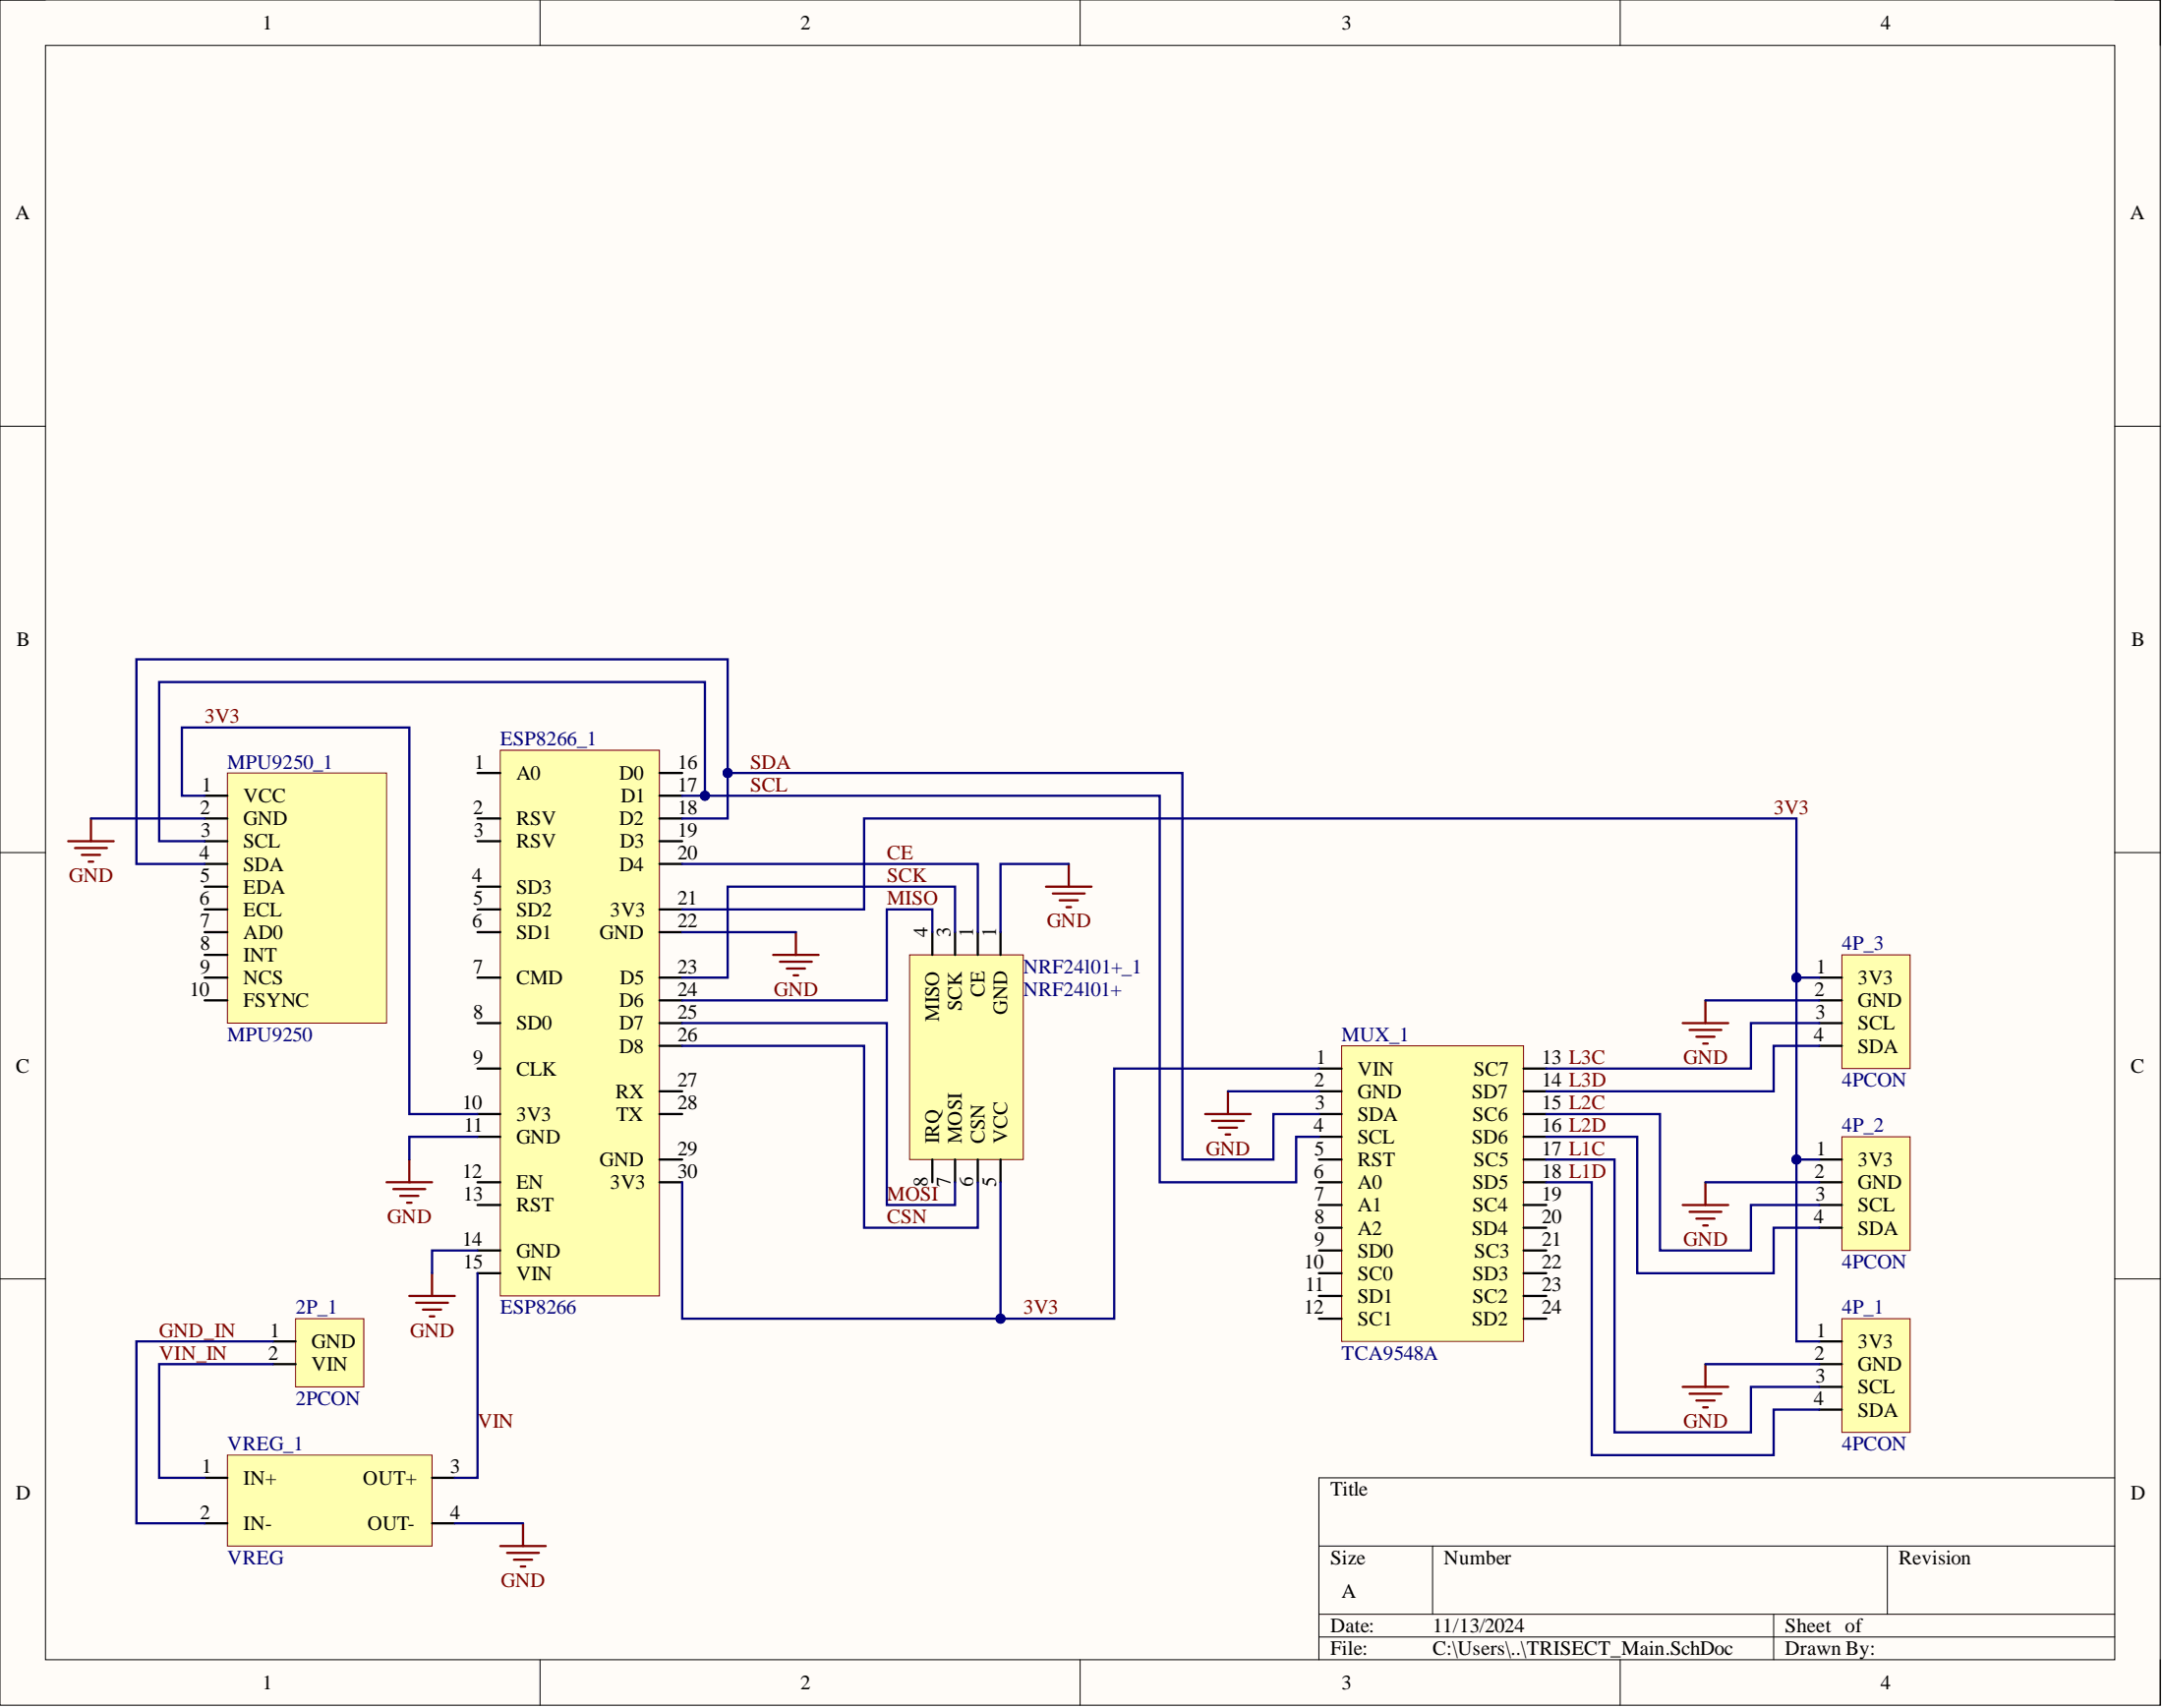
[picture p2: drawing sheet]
<svg xmlns="http://www.w3.org/2000/svg" width="241mm" height="190mm" viewBox="0 0 241 190" stroke-linecap="round" stroke-linejoin="round" font-family="sans-serif">
<path d="M0 0h241v190.2h-241z" fill-rule="evenodd" fill="#fffcf8"/>
<path d="M0 0h241v190.2h-241z" fill="none" stroke="#000" stroke-width=".11"/>
<path d="M5.1 5.1h230.8v180h-230.8z" fill-rule="evenodd" fill="#fffcf8"/>
<g fill="none" stroke="#000" stroke-width=".11">
<path d="M0 0h5.1M60.2 0v5.1M120.5 0v5.1M180.7 0v5.1M235.9 0h5.1v5.1M5.1 5.1h230.8v180h-230.8zM0 47.5h5.1M235.9 47.5h5.1M0 95.1h5.1M235.9 95.1h5.1M0 142.6h5.1M235.9 142.6h5.1"/>
<path d="M147.1 172.4h88.8M159.8 172.4v7.6M210.6 172.4v7.6M235.9 164.8h-88.8v20.3M60.2 185.1v5.1M120.5 185.1v5.1M147.1 180h88.8M147.1 182.6h88.8M180.7 185.1v5.1M197.9 180v5.1M241 185.1v5.1"/>
</g>
<path d="M55.8 83.7h17.8v60.8h-17.8z" fill-rule="evenodd" fill="#ffffb0"/>
<path d="M55.8 83.7h17.8v60.8h-17.8z" fill="none" stroke="#800000" stroke-width=".11"/>
<g fill="none" stroke="#000" stroke-width=".25">
<path d="M53.3 86.2h2.5M53.3 91.3h2.5M53.3 93.8h2.5M53.3 98.9h2.5M73.6 86.2h2.5M73.6 91.3h2.5M73.6 93.8h2.5M73.6 88.8h2.5M73.6 96.4h2.5M53.3 101.4h2.5M53.3 104h2.5M53.3 109h2.5"/>
<path d="M53.3 114.1h2.5M53.3 119.2h2.5M73.6 101.4h2.5M73.6 104h2.5M73.6 109h2.5M73.6 114.1h2.5M73.6 111.6h2.5M73.6 116.6h2.5M53.3 124.3h2.5M53.3 126.8h2.5M53.3 131.9h2.5M53.3 134.4h2.5"/>
<path d="M53.3 139.5h2.5M73.6 124.3h2.5M73.6 131.9h2.5M73.6 121.7h2.5M73.6 129.3h2.5M53.3 142h2.5"/>
</g>
<path d="M25.4 86.2h17.7v27.9h-17.7z" fill-rule="evenodd" fill="#ffffb0"/>
<path d="M25.4 86.2h17.7v27.9h-17.7z" fill="none" stroke="#800000" stroke-width=".11"/>
<path d="M22.8 88.8h2.6M22.8 91.3h2.6M22.8 93.8h2.6M22.8 96.4h2.6M22.8 98.9h2.6M22.8 101.4h2.6M22.8 104h2.6M22.8 106.5h2.6M22.8 109h2.6M22.8 111.6h2.6" fill="none" stroke="#000" stroke-width=".25"/>
<path d="M101.5 106.5h12.7v22.8h-12.7z" fill-rule="evenodd" fill="#ffffb0"/>
<path d="M101.5 106.5h12.7v22.8h-12.7z" fill="none" stroke="#800000" stroke-width=".11"/>
<path d="M104 104v2.5M106.5 104v2.5M109.1 104v2.5M111.6 104v2.5M104 129.3v2.6M106.5 129.3v2.6M109.1 129.3v2.6M111.6 129.3v2.6" fill="none" stroke="#000" stroke-width=".25"/>
<path d="M25.4 162.3h22.8v10.1h-22.8z" fill-rule="evenodd" fill="#ffffb0"/>
<path d="M25.4 162.3h22.8v10.1h-22.8z" fill="none" stroke="#800000" stroke-width=".11"/>
<path d="M22.8 164.8h2.6M22.8 169.9h2.6M48.2 164.8h2.5M48.2 169.9h2.5" fill="none" stroke="#000" stroke-width=".25"/>
<path d="M33 147.1h7.6v7.6h-7.6z" fill-rule="evenodd" fill="#ffffb0"/>
<path d="M33 147.1h7.6v7.6h-7.6z" fill="none" stroke="#800000" stroke-width=".11"/>
<path d="M30.4 149.6h2.6M30.4 152.1h2.6" fill="none" stroke="#000" stroke-width=".25"/>
<path d="M205.5 126.8h7.6v12.7h-7.6z" fill-rule="evenodd" fill="#ffffb0"/>
<path d="M205.5 126.8h7.6v12.7h-7.6z" fill="none" stroke="#800000" stroke-width=".11"/>
<path d="M202.9 129.3h2.6M202.9 131.9h2.6M202.9 134.4h2.6M202.9 136.9h2.6" fill="none" stroke="#000" stroke-width=".25"/>
<path d="M205.5 147.1h7.6v12.7h-7.6z" fill-rule="evenodd" fill="#ffffb0"/>
<path d="M205.5 147.1h7.6v12.7h-7.6z" fill="none" stroke="#800000" stroke-width=".11"/>
<path d="M202.9 149.6h2.6M202.9 152.1h2.6M202.9 154.7h2.6M202.9 157.2h2.6" fill="none" stroke="#000" stroke-width=".25"/>
<path d="M205.5 106.5h7.6v12.7h-7.6z" fill-rule="evenodd" fill="#ffffb0"/>
<path d="M205.5 106.5h7.6v12.7h-7.6z" fill="none" stroke="#800000" stroke-width=".11"/>
<path d="M202.9 109h2.6M202.9 111.6h2.6M202.9 114.1h2.6M202.9 116.6h2.6" fill="none" stroke="#000" stroke-width=".25"/>
<g fill="none" stroke="#800000" stroke-width=".25">
<path d="M7.6 93.8h5.1M8.4 94.6h3.5M9.1 95.3h2.1M9.9 96.1h.5M10.1 91.3v2.5M116.7 98.9h5.1M117.5 99.7h3.5M119.2 96.4v2.5M86.3 106.5h5M87 107.3h3.6M87.8 108h2M88.5 108.8h.5"/>
<path d="M88.8 104v2.5M118.2 100.4h2M119 101.2h.5M187.7 114.1h5.1M188.5 114.9h3.5M189.2 115.6h2.1M190 116.4h.5M190.3 111.6v2.5M43.1 131.9h5.1M43.9 132.6h3.5M44.6 133.4h2.1M45.4 134.1h.5"/>
<path d="M45.7 129.3v2.6M134.4 124.3h5.1M135.2 125h3.6M136 125.8h2M136.7 126.5h.5M137 121.7v2.6M187.7 134.4h5.1M188.5 135.2h3.5M189.2 135.9h2.1M190 136.7h.5M190.3 131.9v2.5M45.7 144.5h5"/>
<path d="M46.4 145.3h3.6M47.2 146.1h2M47.9 146.8h.6M48.2 142v2.5M187.7 154.7h5.1M188.5 155.4h3.5M189.2 156.2h2.1M190 157h.5M190.3 152.1v2.6M55.8 172.4h5.1M56.6 173.2h3.5M57.3 174h2.1"/>
<path d="M58.1 174.7h.5M58.3 169.9v2.5"/>
</g>
<path d="M149.7 116.6h20.3v33h-20.3z" fill-rule="evenodd" fill="#ffffb0"/>
<path d="M149.7 116.6h20.3v33h-20.3z" fill="none" stroke="#800000" stroke-width=".11"/>
<g fill="none" stroke="#000" stroke-width=".25">
<path d="M147.1 119.2h2.6M170 119.2h2.5M147.1 121.7h2.6M147.1 124.3h2.6M147.1 126.8h2.6M147.1 129.3h2.6M147.1 131.9h2.6M147.1 134.4h2.6M147.1 136.9h2.6M147.1 139.5h2.6M170 121.7h2.5M170 124.3h2.5"/>
<path d="M170 126.8h2.5M170 129.3h2.5M170 131.9h2.5M170 134.4h2.5M170 136.9h2.5M170 139.5h2.5M147.1 142h2.6M147.1 144.5h2.6M147.1 147.1h2.6M170 142h2.5M170 144.5h2.5M170 147.1h2.5"/>
</g>
<g fill="none" stroke="#000080" stroke-width=".25">
<path d="M10.1 91.3h12.7M22.8 88.8h-2.5v-7.7h25.4v43.2h7.6M119.2 96.4h-7.6v7.6M76.1 104h12.7M147.1 119.2h-22.8v27.9h-48.2v-15.2M190.3 111.6h12.6M53.3 126.8h-7.6v2.5M53.3 139.5h-5.1v2.5M190.3 131.9h12.6M30.4 152.1h-12.6v12.7h5M30.4 149.6h-15.2v20.3h7.6M53.3 142v22.8h-2.6"/>
<path d="M190.3 152.1h12.6M50.7 169.9h7.6"/>
</g>
<circle cx="111.6" cy="147.1" r=".51" fill="#000080"/>
<circle cx="111.6" cy="147.1" r=".51" fill="none" stroke="#000080" stroke-width=".11"/>
<path d="M200.4 109v20.3h2.5" fill="none" stroke="#000080" stroke-width=".25"/>
<circle cx="200.4" cy="109" r=".51" fill="#000080"/>
<circle cx="200.4" cy="109" r=".51" fill="none" stroke="#000080" stroke-width=".11"/>
<circle cx="200.4" cy="129.3" r=".51" fill="#000080"/>
<circle cx="200.4" cy="129.3" r=".51" fill="none" stroke="#000080" stroke-width=".11"/>
<path d="M200.4 129.3v20.3h2.5" fill="none" stroke="#000080" stroke-width=".25"/>
<circle cx="200.4" cy="129.3" r=".51" fill="#000080"/>
<circle cx="200.4" cy="129.3" r=".51" fill="none" stroke="#000080" stroke-width=".11"/>
<path d="M76.1 101.4h20.3v-10.1h104v17.7h2.5" fill="none" stroke="#000080" stroke-width=".25"/>
<circle cx="200.4" cy="109" r=".51" fill="#000080"/>
<circle cx="200.4" cy="109" r=".51" fill="none" stroke="#000080" stroke-width=".11"/>
<path d="M76.1 91.3h5.1v-5.1h50.7v43.1h10.2v-5h5M202.9 114.1h-7.6v5.1h-22.8M202.9 116.6h-5v5.1h-25.4M137 121.7h10.1M172.5 124.3h12.7v15.2h10.1v-5.1h7.6M172.5 126.8h10.1v15.2h15.3v-5.1h5M172.5 129.3h7.6v30.5h15.2v-5.1h7.6M172.5 131.9h5.1v30.4h20.3v-5.1h5" fill="none" stroke="#000080" stroke-width=".25"/>
<circle cx="81.2" cy="86.2" r=".51" fill="#000080"/>
<circle cx="81.2" cy="86.2" r=".51" fill="none" stroke="#000080" stroke-width=".11"/>
<path d="M76.1 88.8h53.3v43.1h15.2v-5.1h2.5" fill="none" stroke="#000080" stroke-width=".25"/>
<circle cx="78.6" cy="88.8" r=".51" fill="#000080"/>
<circle cx="78.6" cy="88.8" r=".51" fill="none" stroke="#000080" stroke-width=".11"/>
<path d="M111.6 131.9v15.2" fill="none" stroke="#000080" stroke-width=".25"/>
<circle cx="111.6" cy="147.1" r=".51" fill="#000080"/>
<circle cx="111.6" cy="147.1" r=".51" fill="none" stroke="#000080" stroke-width=".11"/>
<path d="M76.1 96.4h33v7.6M78.6 88.8v-12.7h-60.8v17.7h5M76.1 116.6h20.3v20.3h12.7v-5M76.1 114.1h22.8v20.3h7.6v-2.5M104 104v-2.6h-5.1v10.2h-22.8M106.5 104v-5.1h-25.3v10.1h-5.1" fill="none" stroke="#000080" stroke-width=".25"/>
<circle cx="78.6" cy="88.8" r=".51" fill="#000080"/>
<circle cx="78.6" cy="88.8" r=".51" fill="none" stroke="#000080" stroke-width=".11"/>
<path d="M81.2 86.2v-12.7h-66v22.9h7.6" fill="none" stroke="#000080" stroke-width=".25"/>
<circle cx="81.2" cy="86.2" r=".51" fill="#000080"/>
<circle cx="81.2" cy="86.2" r=".51" fill="none" stroke="#000080" stroke-width=".11"/>
<g font-size="2.3">
<text x="29.3" y="3.3">1</text>
<text x="89.3" y="3.3">2</text>
<text x="149.7" y="3.3">3</text>
<text x="209.8" y="3.3">4</text>
<text x="1.7" y="24.5">A</text>
<text x="237.6" y="24.5">A</text>
<text x="1.9" y="72.1">B</text>
<text x="237.8" y="72.1">B</text>
<text x="22.5" y="88.2">1</text>
<text x="27.1" y="89.5">VCC</text>
<text x="52.9" y="85.7">1</text>
<text x="57.6" y="87">A0</text>
<text x="69.1" y="87">D0</text>
<text x="69.3" y="89.5">D1</text>
<text x="75.6" y="85.7">16</text>
<text x="75.6" y="88.2">17</text>
<text x="22.2" y="95.9">4</text>
<text x="22.3" y="90.8">2</text>
<text x="22.4" y="93.3">3</text>
<text x="27.1" y="92">GND</text>
<text x="27.1" y="94.6">SCL</text>
<text x="52.8" y="90.8">2</text>
<text x="52.8" y="93.3">3</text>
<text x="57.6" y="92">RSV</text>
<text x="57.6" y="94.6">RSV</text>
<text x="69.1" y="92">D2</text>
<text x="69.2" y="94.6">D3</text>
<text x="75.6" y="90.8">18</text>
<text x="75.6" y="93.3">19</text>
<text x="75.6" y="95.9">20</text>
<text x="22.2" y="100.9">6</text>
<text x="22.3" y="98.4">5</text>
<text x="27.1" y="97.1">SDA</text>
<text x="27.1" y="99.7">EDA</text>
<text x="52.7" y="98.4">4</text>
<text x="52.8" y="100.9">5</text>
<text x="57.6" y="99.7">SD3</text>
<text x="69.1" y="97.1">D4</text>
<text x="75.6" y="100.9">21</text>
<text x="22.3" y="103.5">7</text>
<text x="22.3" y="106">8</text>
<text x="27.1" y="102.2">ECL</text>
<text x="27.1" y="104.7">AD0</text>
<text x="27.1" y="107.3">INT</text>
<text x="52.7" y="103.5">6</text>
<text x="57.6" y="102.2">SD2</text>
<text x="57.6" y="104.7">SD1</text>
<text x="66.9" y="104.7">GND</text>
<text x="68.1" y="102.2">3V3</text>
<text x="75.6" y="103.5">22</text>
<text x="103.5" y="104.5" transform="rotate(-90 103.5 104.5)">4</text>
<text x="106" y="104.5" transform="rotate(-90 106 104.5)">3</text>
<text x="108.6" y="104.5" transform="rotate(-90 108.6 104.5)">1</text>
<text x="111.1" y="104.5" transform="rotate(-90 111.1 104.5)">1</text>
<text x="21.1" y="111.1">10</text>
<text x="22.3" y="108.5">9</text>
<text x="27.1" y="109.8">NCS</text>
<text x="27.1" y="112.3">FSYNC</text>
<text x="52.8" y="108.5">7</text>
<text x="52.8" y="113.6">8</text>
<text x="57.6" y="109.8">CMD</text>
<text x="69.1" y="112.3">D6</text>
<text x="69.2" y="109.8">D5</text>
<text x="75.6" y="108.5">23</text>
<text x="75.6" y="111.1">24</text>
<text x="75.6" y="113.6">25</text>
<text x="104.8" y="113.9" transform="rotate(-90 104.8 113.9)">MISO</text>
<text x="107.3" y="112.8" transform="rotate(-90 107.3 112.8)">SCK</text>
<text x="109.8" y="111.2" transform="rotate(-90 109.8 111.2)">CE</text>
<text x="112.4" y="113.2" transform="rotate(-90 112.4 113.2)">GND</text>
<text x="202.4" y="111.1">2</text>
<text x="202.5" y="113.6">3</text>
<text x="202.6" y="108.5">1</text>
<text x="207.3" y="109.8">3V3</text>
<text x="207.3" y="112.3">GND</text>
<text x="1.8" y="119.6">C</text>
<text x="52.8" y="118.7">9</text>
<text x="57.6" y="114.9">SD0</text>
<text x="57.6" y="119.9">CLK</text>
<text x="69.1" y="114.9">D7</text>
<text x="69.1" y="117.4">D8</text>
<text x="75.6" y="116.1">26</text>
<text x="146.8" y="118.7">1</text>
<text x="151.4" y="119.9">VIN</text>
<text x="164.4" y="119.9">SC7</text>
<text x="172" y="118.7">13 L3C</text>
<text x="202.3" y="116.1">4</text>
<text x="207.3" y="114.9">SCL</text>
<text x="207.3" y="117.4">SDA</text>
<text x="237.7" y="119.6">C</text>
<text x="51.6" y="123.7">10</text>
<text x="57.6" y="125">3V3</text>
<text x="68.7" y="122.5">RX</text>
<text x="68.7" y="125">TX</text>
<text x="75.6" y="121.2">27</text>
<text x="75.6" y="123.7">28</text>
<text x="146.6" y="121.2">2</text>
<text x="146.7" y="123.7">3</text>
<text x="151.4" y="122.5">GND</text>
<text x="151.4" y="125">SDA</text>
<text x="164.2" y="122.5">SD7</text>
<text x="164.3" y="125">SC6</text>
<text x="172" y="121.2">14 L3D</text>
<text x="172" y="123.7">15 L2C</text>
<text x="51.6" y="131.4">12</text>
<text x="51.8" y="126.3">11</text>
<text x="57.6" y="127.6">GND</text>
<text x="66.9" y="130.1">GND</text>
<text x="75.6" y="128.8">29</text>
<text x="75.6" y="131.4">30</text>
<text x="104.8" y="127.6" transform="rotate(-90 104.8 127.6)">IRQ</text>
<text x="107.3" y="127.6" transform="rotate(-90 107.3 127.6)">MOSI</text>
<text x="109.8" y="127.6" transform="rotate(-90 109.8 127.6)">CSN</text>
<text x="112.4" y="127.6" transform="rotate(-90 112.4 127.6)">VCC</text>
<text x="146.5" y="126.3">4</text>
<text x="146.5" y="131.4">6</text>
<text x="146.6" y="128.8">5</text>
<text x="151.4" y="127.6">SCL</text>
<text x="151.4" y="130.1">RST</text>
<text x="164.2" y="127.6">SD6</text>
<text x="164.4" y="130.1">SC5</text>
<text x="172" y="126.3">16 L2D</text>
<text x="172" y="128.8">17 L1C</text>
<text x="172" y="131.4">18 L1D</text>
<text x="202.4" y="131.4">2</text>
<text x="202.6" y="128.8">1</text>
<text x="207.3" y="130.1">3V3</text>
<text x="51.7" y="133.9">13</text>
<text x="57.6" y="132.6">EN</text>
<text x="57.6" y="135.2">RST</text>
<text x="68.1" y="132.6">3V3</text>
<text x="103.5" y="132.4" transform="rotate(-90 103.5 132.4)">8</text>
<text x="106" y="132.4" transform="rotate(-90 106 132.4)">7</text>
<text x="108.6" y="132.4" transform="rotate(-90 108.6 132.4)">6</text>
<text x="111.1" y="132.4" transform="rotate(-90 111.1 132.4)">5</text>
<text x="146.6" y="133.9">7</text>
<text x="146.6" y="136.4">8</text>
<text x="151.4" y="132.6">A0</text>
<text x="151.4" y="135.2">A1</text>
<text x="151.4" y="137.7">A2</text>
<text x="164.2" y="137.7">SD4</text>
<text x="164.3" y="132.6">SD5</text>
<text x="164.3" y="135.2">SC4</text>
<text x="172" y="133.9">19</text>
<text x="172" y="136.4">20</text>
<text x="202.3" y="136.4">4</text>
<text x="202.5" y="133.9">3</text>
<text x="207.3" y="132.6">GND</text>
<text x="207.3" y="135.2">SCL</text>
<text x="207.3" y="137.7">SDA</text>
<text x="51.6" y="139">14</text>
<text x="51.7" y="141.5">15</text>
<text x="57.6" y="140.2">GND</text>
<text x="57.6" y="142.8">VIN</text>
<text x="145.4" y="141.5">10</text>
<text x="146.6" y="139">9</text>
<text x="151.4" y="140.2">SD0</text>
<text x="151.4" y="142.8">SC0</text>
<text x="164.3" y="142.8">SD3</text>
<text x="164.5" y="140.2">SC3</text>
<text x="172" y="139">21</text>
<text x="172" y="141.5">22</text>
<text x="30.1" y="149.1">1</text>
<text x="145.4" y="146.6">12</text>
<text x="145.6" y="144">11</text>
<text x="151.4" y="145.3">SD1</text>
<text x="151.4" y="147.8">SC1</text>
<text x="164.2" y="147.8">SD2</text>
<text x="164.3" y="145.3">SC2</text>
<text x="172" y="144">23</text>
<text x="172" y="146.6">24</text>
<text x="202.6" y="149.1">1</text>
<text x="29.9" y="151.6">2</text>
<text x="34.8" y="150.4">GND</text>
<text x="34.8" y="152.9">VIN</text>
<text x="202.4" y="151.6">2</text>
<text x="202.5" y="154.2">3</text>
<text x="207.3" y="150.4">3V3</text>
<text x="207.3" y="152.9">GND</text>
<text x="207.3" y="155.4">SCL</text>
<text x="202.3" y="156.7">4</text>
<text x="207.3" y="158">SDA</text>
<text x="1.8" y="167.2">D</text>
<text x="22.5" y="164.3">1</text>
<text x="27.1" y="165.6">IN+</text>
<text x="40.5" y="165.6">OUT+</text>
<text x="50.2" y="164.3">3</text>
<text x="148.4" y="166.9">Title</text>
<text x="237.7" y="167.2">D</text>
<text x="22.3" y="169.4">2</text>
<text x="27.1" y="170.7">IN-</text>
<text x="41" y="170.7">OUT-</text>
<text x="50.2" y="169.4">4</text>
<text x="148.4" y="174.5">Size</text>
<text x="149.7" y="178.3">A</text>
<text x="161.1" y="174.5">Number</text>
<text x="211.8" y="174.5">Revision</text>
<text x="148.4" y="182.1">Date:</text>
<text x="148.4" y="184.6">File:</text>
<text x="159.8" y="182.1">11/13/2024</text>
<text x="159.8" y="184.6">C:\Users\..\TRISECT_Main.SchDoc</text>
<text x="199.1" y="182.1">Sheet of</text>
<text x="199.1" y="184.6">Drawn By:</text>
<text x="29.3" y="188.4">1</text>
<text x="89.3" y="188.4">2</text>
<text x="149.7" y="188.4">3</text>
<text x="209.8" y="188.4">4</text>
</g>
<g font-size="2.3" fill="#800000">
<text x="22.8" y="80.6">3V3</text>
<text x="83.7" y="88.2">SCL</text>
<text x="83.7" y="85.7">SDA</text>
<text x="98.9" y="95.9">CE</text>
<text x="197.9" y="90.8">3V3</text>
<text x="7.7" y="98.4">GND</text>
<text x="98.9" y="98.4">SCK</text>
<text x="98.9" y="100.9">MISO</text>
<text x="116.8" y="103.5">GND</text>
<text x="86.3" y="111.1">GND</text>
<text x="187.8" y="118.7">GND</text>
<text x="134.5" y="128.8">GND</text>
<text x="43.2" y="136.4">GND</text>
<text x="98.9" y="133.9">MOSI</text>
<text x="98.9" y="136.4">CSN</text>
<text x="187.8" y="139">GND</text>
<text x="17.8" y="149.1">GND_IN</text>
<text x="45.7" y="149.1">GND</text>
<text x="114.2" y="146.6">3V3</text>
<text x="17.8" y="151.6">VIN_IN</text>
<text x="53.3" y="159.3">VIN</text>
<text x="187.8" y="159.3">GND</text>
<text x="55.9" y="177">GND</text>
</g>
<g font-size="2.3" fill="#000080">
<text x="55.8" y="83.2">ESP8266_1</text>
<text x="25.4" y="85.7">MPU9250_1</text>
<text x="205.5" y="106">4P_3</text>
<text x="114.2" y="108.5">NRF24l01+_1</text>
<text x="114.2" y="111.1">NRF24l01+</text>
<text x="25.4" y="116.1">MPU9250</text>
<text x="149.7" y="116.1">MUX_1</text>
<text x="205.5" y="121.2">4PCON</text>
<text x="205.5" y="126.3">4P_2</text>
<text x="205.5" y="141.5">4PCON</text>
<text x="33" y="146.6">2P_1</text>
<text x="55.8" y="146.6">ESP8266</text>
<text x="205.5" y="146.6">4P_1</text>
<text x="149.7" y="151.6">TCA9548A</text>
<text x="25.4" y="161.8">VREG_1</text>
<text x="33" y="156.7">2PCON</text>
<text x="205.5" y="161.8">4PCON</text>
<text x="25.4" y="174.5">VREG</text>
</g>
</svg>
